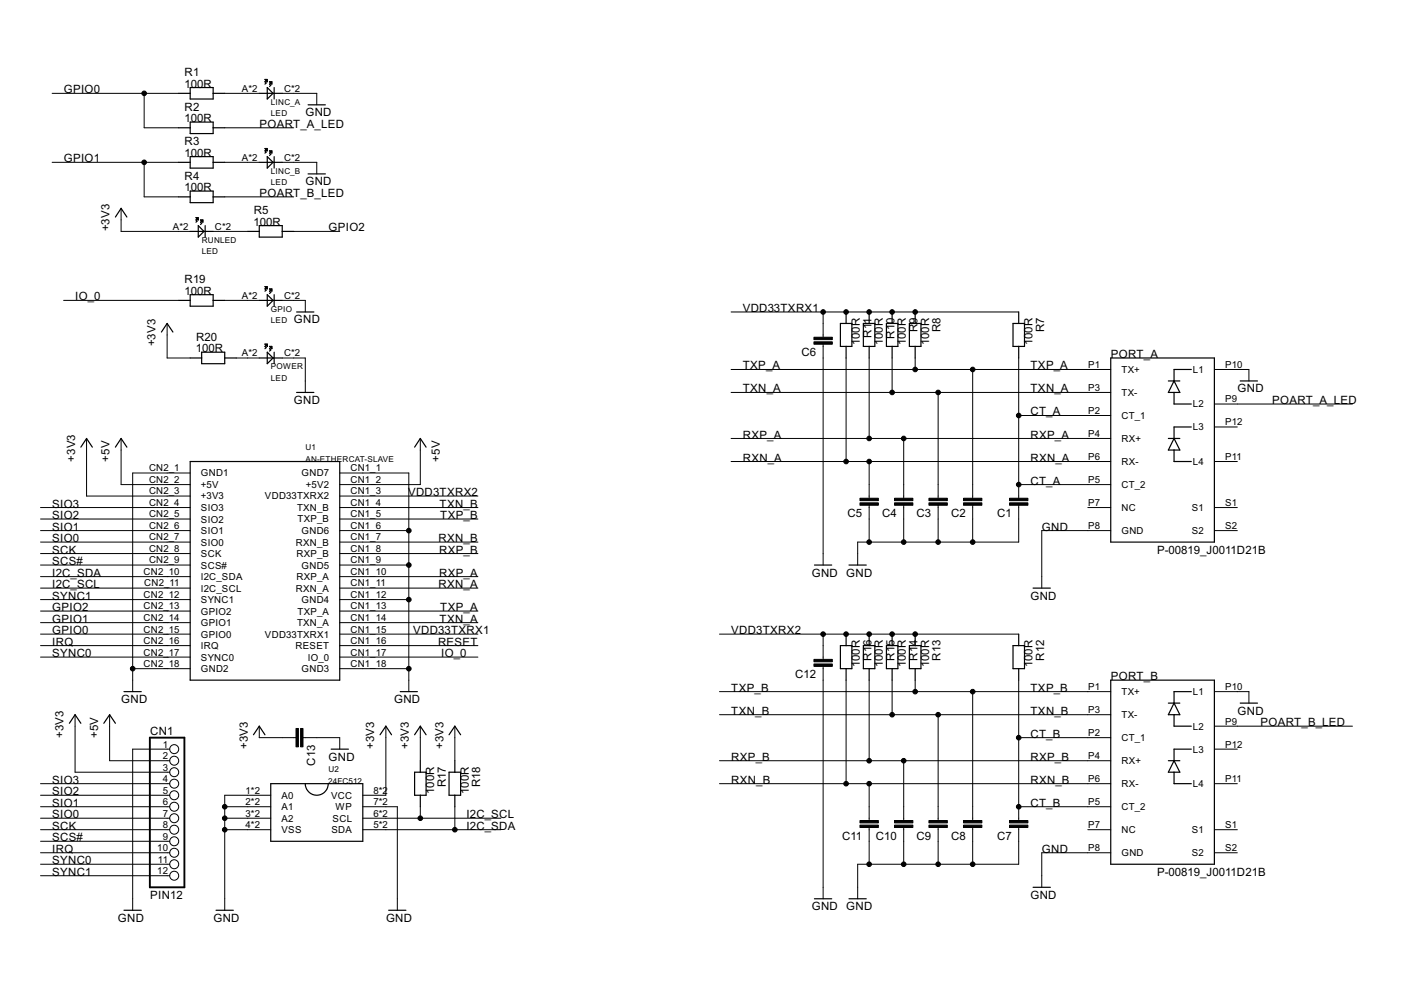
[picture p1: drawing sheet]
<svg xmlns="http://www.w3.org/2000/svg" width="297mm" height="210mm" viewBox="0 0 297 210" stroke-linecap="round" stroke-linejoin="round" font-family="sans-serif">
<g fill="none" stroke="#000" stroke-width=".25">
<path d="M37.9 19.8h2.4M40.3 18.6h4.9v2.4h-4.9zM45.2 19.8h2.4M55 19.8h4.8M56.2 16.8h.5v.5zM56.3 17h.4M56.4 17.1l-.2 .2 .2 .3-.2 .2M56.5 17.2h.2M56.7 18.6l1.2 1.2-1.2 1.2zM57.1 17.3h.5v.5zM57.2 17.4h.4M57.4 17.6l-.3 .2 .3 .3-.3 .2"/>
<path d="M57.4 17.6h.2M58.1 18.6v2.4M37.9 27.1h2.4M37.9 34.4h2.4M40.3 25.9h4.9v2.4h-4.9zM40.3 33.2h4.9v2.4h-4.9zM45.2 27.1h2.4M45.2 34.4h2.4M55 34.4h4.8M56.2 31.5h.5v.5zM56.3 31.6h.4M56.4 31.7l-.2 .3 .2 .2-.2 .3"/>
<path d="M56.5 31.9h.2M56.7 33.2l1.2 1.2-1.2 1.2zM57.1 32h.5v.5zM57.2 32.1h.4M57.4 32.2l-.3 .3 .3 .2-.3 .3M57.4 32.3h.2M58.1 33.2v2.4M65.3 22.2h3.7M65.3 36.9h3.7M24.5 46l1.2-1.8 1.2 1.8M37.9 41.7h2.4M40.3 40.5h4.9v2.5h-4.9z"/>
<path d="M40.3 49.1h4.9M41.6 46.1h.4v.5zM41.7 46.3h.3M41.8 46.4l-.2 .2 .2 .3-.2 .2M41.9 46.5h.1M42 47.8l1.2 1.3-1.2 1.2zM42.5 46.6h.5v.5zM42.6 46.7h.4M42.8 46.9l-.3 .2 .3 .2-.3 .3M42.8 46.9h.2M43.5 47.8v2.5M45.2 41.7h2.4"/>
<path d="M52.5 49.1h2.5M55 47.8h4.8v2.5h-4.8zM59.8 49.1h2.5M34.2 70.4l1.2-1.8 1.3 1.8M37.9 63.7h2.4M40.3 62.5h4.9v2.4h-4.9zM40.3 75.9h2.5M42.8 74.7h4.8v2.4h-4.8zM45.2 63.7h2.4M47.6 75.9h2.5M55 75.9h4.8M55 63.7h4.8"/>
<path d="M56.2 60.8h.5v.5zM56.2 73h.5v.4zM56.2 73h.5M56.3 60.9h.4M56.4 61l-.2 .3 .2 .2-.2 .2M56.4 73.2l-.2 .2 .2 .3-.2 .2M56.5 73.2h.2M56.6 61.1h.1M56.7 73.4h.1M56.7 62.5l1.2 1.2-1.2 1.2zM56.7 74.7l1.2 1.2-1.2 1.2zM57.1 73.4h.5v.5z"/>
<path d="M57.1 61.3h.5v.4zM57.3 61.3h.3M57.4 73.7h.2M57.4 61.5l-.3 .2 .3 .3-.3 .2M57.4 73.7l-.3 .2 .3 .3-.3 .2M57.5 61.6h.1M57.6 73.9h.1M58.1 62.5v2.4M58.1 74.7v2.4M62.9 66.1h3.6M178.2 68.6h2.4v4.8h-2.4zM179.4 66.1v2.5"/>
<path d="M179.4 73.4v2.5M183 68.6h2.5v4.8h-2.5zM184.3 66.1v2.5M184.3 73.4v2.5M187.9 68.6h2.5v4.8h-2.5zM189.1 66.1v2.5M189.1 73.4v2.5M192.8 68.6h2.5v4.8h-2.5zM194 66.1v2.5M194 73.4v2.5M214.8 68.6h2.4v4.8h-2.4zM216 66.1v2.5"/>
<path d="M216 73.4v2.5M235.5 75.9h22v39h-22zM252.6 78.3h-3.7v2.5M17.1 94.8l1.3-1.8 1.2 1.8M24.5 94.8l1.2-1.8 1.2 1.8M40.3 97.9h31.7v46.3h-31.7zM62.9 83.2h3.6M87.9 94.8l1.2-1.8 1.2 1.8M247.7 93h2.4M247.7 80.8h2.4M248.9 95.4v2.5h3.7M248.9 80.8l1.2 2.4h-2.4z"/>
<path d="M248.9 93l1.2 2.4h-2.4zM248.9 83.2v2.5h3.7M252.6 90.5h-3.7v2.5M263 80.8h3.6M172.7 119.8h3.6M180 119.8h3.7M178.2 136.9h2.4v4.9h-2.4zM179.4 134.5v2.4M183 136.9h2.5v4.9h-2.5zM184.3 134.5v2.4M187.9 136.9h2.5v4.9h-2.5zM189.1 134.5v2.4"/>
<path d="M192.8 136.9h2.5v4.9h-2.5zM194 134.5v2.4M214.8 136.9h2.4v4.9h-2.4zM216 134.5v2.4M219 124.7h3.7M14.7 153.4l1.2-1.9 1.2 1.9M22 153.4l1.2-1.9 1.3 1.9M26.3 146.6h3.7M53.7 155.8l1.3-1.8 1.2 1.8M70.2 158.8h3.7M80.6 155.8l1.2-1.8 1.2 1.8M84.9 146.6h3.6"/>
<path d="M87.9 155.8l1.2-1.8 1.2 1.8M95.2 155.8l1.2-1.8 1.3 1.8M179.4 141.8v2.4M184.3 141.8v2.4M189.1 141.8v2.4M194 141.8v2.4M216 141.8v2.4M235.5 144.2h22v39h-22zM247.7 149.1h2.4M248.9 151.5v2.5h3.7M248.9 149.1l1.2 2.4h-2.4zM252.6 146.6h-3.7v2.5"/>
<path d="M252.6 158.8h-3.7v2.5M263 149.1h3.6M57.4 166.2h19.5v12.2h-19.5zM64.7 166.2a2.43 2.43 0 0 0 2.5 2.4 2.43 2.43 0 0 0 2.4-2.4M87.9 163.7h2.4v4.9h-2.4zM89.1 161.3v2.4M89.1 168.6v2.4M95.2 163.7h2.5v4.9h-2.5zM96.4 161.3v2.4M96.4 168.6v2.4M247.7 161.3h2.4M248.9 163.7v2.5h3.7"/>
<path d="M248.9 161.3l1.2 2.4h-2.4zM26.3 193h3.7M45.8 193h3.7M82.4 193h3.7M172.7 190.6h3.6M180 190.6h3.7M219 188.1h3.7"/>
</g>
<g fill="none" stroke="#000" stroke-width=".21">
<path d="M11 19.8h26.9M30.6 19.8v7.3h7.3M47.6 19.8h7.4M59.8 19.8h7.4v2.4M11 34.4h26.9M30.6 34.4v7.3h7.3M47.6 34.4h7.4M47.6 27.1h14.7M59.8 34.4h7.4v2.5M25.7 44.2v4.9h14.6M45.2 49.1h7.3M47.6 41.7h14.7"/>
<path d="M62.3 49.1h9.7M13.5 63.7h24.4M35.4 68.6v7.3h4.9M47.6 63.7h7.4M50.1 75.9h4.9M59.8 63.7h4.9v2.4M59.8 75.9h4.9v7.3M155 78.3h80.5M155 66.1h61M174.5 66.1v5.4M174.5 73v46.8M179.4 75.9v22"/>
<path d="M184.3 75.9v17.1M189.1 75.9v7.3M194 75.9v2.4M206.2 78.3v27.4M216 75.9v29.8M257.5 78.3h7.3v2.5M18.4 93v12.2h21.9M25.7 93v9.7h14.6M89.1 93v9.7h-17.1M155 97.9h80.5M155 83.2h80.5M155 93h80.5"/>
<path d="M184.3 97.9v7.8M191.6 93v12.7M198.9 83.2v22.5M216 88.1h19.5M257.5 85.7h29.2M257.5 90.5h4.8M257.5 97.9h4.8M8.6 107.6h31.7M8.6 110h31.7M8.6 112.5h31.7M8.6 114.9h31.7M8.6 117.4h31.7"/>
<path d="M8.6 119.8h31.7M40.3 100.3h-12.2v46.3M72 100.3h14.7v46.3M72 105.2h29.3M72 107.6h29.3M72 110h29.3M72 112.5h14.7M72 114.9h29.3M72 117.4h29.3M72 119.8h14.7M184.3 107.1v7.8M191.6 107.1v7.8"/>
<path d="M198.9 107.1v7.8M206.2 107.1v7.8M216 107.1v7.8h-34.2v4.9M216 102.7h19.5M230.6 107.6h4.9M235.5 112.5h-14.6v12.2M257.5 107.6h4.8M257.5 112.5h4.8M8.6 122.3h31.7M8.6 124.7h31.7M8.6 129.6h31.7M8.6 127.1h31.7"/>
<path d="M8.6 132h31.7M8.6 134.5h31.7M8.6 136.9h31.7M8.6 139.3h31.7M72 122.3h29.3M72 124.7h29.3M72 129.6h29.3M72 127.1h14.7M72 132h29.3M72 134.5h29.3M72 136.9h29.3M72 139.3h29.3"/>
<path d="M152.5 134.5h63.5M174.5 134.5v5.3M15.9 151.5v12.2h20.1M23.2 151.5v9.8h12.8M28.1 141.8h12.2M36 158.8h-7.9v34.2M55 154v2.4h7.8M64.2 156.4h7.8v2.4M72 141.8h14.7M81.8 154v14.6h-4.9M89.1 154v7.3M96.4 154v7.3"/>
<path d="M152.5 146.6h83M152.5 151.5h83M174.5 141.3v49.3M179.4 144.2v22M184.3 144.2v17.1M189.1 144.2v7.3M194 144.2v2.4M198.9 151.5v22.5M206.2 146.6v27.4M216 156.4h19.5M216 144.2v29.8M257.5 146.6h7.3v2.5"/>
<path d="M257.5 154h29.2M257.5 158.8h4.8M8.6 166.2h27.4M8.6 171h27.4M8.6 175.9h27.4M8.6 168.6h27.4M8.6 173.5h27.4M8.6 178.4h27.4M47.6 171h9.8M47.6 175.9h9.8M47.6 173.5h9.8M57.4 168.6h-9.8v24.4"/>
<path d="M76.9 171h7.3v22M76.9 175.9h29.3M76.9 173.5h29.3M89.1 171v2.5M96.4 171v4.9M152.5 166.2h83M152.5 161.3h83M184.3 166.2v7.8M184.3 175.4v7.8M191.6 161.3v12.7M191.6 175.4v7.8M198.9 175.4v7.8"/>
<path d="M206.2 175.4v7.8M216 175.4v7.8h-34.2v7.4M216 171h19.5M230.6 175.9h4.9M257.5 166.2h4.8M257.5 175.9h4.8M8.6 180.8h27.4M8.6 183.2h27.4M8.6 185.7h27.4M235.5 180.8h-14.6v7.3M257.5 180.8h4.8"/>
<circle cx="36.9" cy="158.8" r=".95"/>
<circle cx="36.9" cy="166.2" r=".95"/>
<circle cx="36.9" cy="161.3" r=".95"/>
<circle cx="36.9" cy="168.6" r=".95"/>
<circle cx="36.9" cy="163.7" r=".95"/>
<circle cx="36.9" cy="171" r=".95"/>
<circle cx="36.9" cy="173.5" r=".95"/>
<circle cx="36.9" cy="175.9" r=".95"/>
<circle cx="36.9" cy="178.4" r=".95"/>
<circle cx="36.9" cy="183.2" r=".95"/>
<circle cx="36.9" cy="180.8" r=".95"/>
<circle cx="36.9" cy="185.7" r=".95"/>
</g>
<g fill="#000" stroke="#000" stroke-width=".21">
<path d="M172.6 71.5h3.9v.5h-3.9zM172.6 72.5h3.9v.5h-3.9zM182.3 105.6h3.9v.6h-3.9zM182.3 106.6h3.9v.5h-3.9zM189.7 105.6h3.8v.6h-3.8zM189.7 106.6h3.8v.5h-3.8zM197 105.6h3.9v.6h-3.9zM197 106.6h3.9v.5h-3.9zM204.3 105.6h3.9v.6h-3.9zM204.3 106.6h3.9v.5h-3.9zM214 105.6h3.9v.6h-3.9zM214 106.6h3.9v.5h-3.9z"/>
<path d="M172.6 139.8h3.9v.5h-3.9zM62.8 154.5h.5v3.8h-.5zM63.7 154.5h.5v3.8h-.5zM172.6 140.8h3.9v.5h-3.9zM182.3 174h3.9v.5h-3.9zM182.3 174.9h3.9v.6h-3.9zM189.7 174h3.8v.5h-3.8zM189.7 174.9h3.8v.6h-3.8zM197 174h3.9v.5h-3.9zM197 174.9h3.9v.6h-3.9zM204.3 174h3.9v.5h-3.9zM204.3 174.9h3.9v.6h-3.9z"/>
<path d="M214 174h3.9v.5h-3.9zM214 174.9h3.9v.6h-3.9z"/>
</g>
<path d="M31.8 156.4h7.3v31.7h-7.3z" fill="none" stroke="#000" stroke-width=".4"/>
<g fill="#000" stroke="#000" stroke-width=".21">
<circle cx="30.6" cy="19.8" r=".49"/>
<circle cx="30.6" cy="34.4" r=".49"/>
<circle cx="174.5" cy="66.1" r=".49"/>
<circle cx="179.4" cy="66.1" r=".49"/>
<circle cx="184.3" cy="66.1" r=".49"/>
<circle cx="189.1" cy="66.1" r=".49"/>
<circle cx="194" cy="78.3" r=".49"/>
<circle cx="194" cy="66.1" r=".49"/>
<circle cx="206.2" cy="78.3" r=".49"/>
<circle cx="179.4" cy="97.9" r=".49"/>
<circle cx="184.3" cy="93" r=".49"/>
<circle cx="184.3" cy="97.9" r=".49"/>
<circle cx="189.1" cy="83.2" r=".49"/>
<circle cx="191.6" cy="93" r=".49"/>
<circle cx="198.9" cy="83.2" r=".49"/>
<circle cx="216" cy="88.1" r=".49"/>
<circle cx="86.7" cy="112.5" r=".49"/>
<circle cx="86.7" cy="119.8" r=".49"/>
<circle cx="184.3" cy="114.9" r=".49"/>
<circle cx="191.6" cy="114.9" r=".49"/>
<circle cx="198.9" cy="114.9" r=".49"/>
<circle cx="206.2" cy="114.9" r=".49"/>
<circle cx="216" cy="102.7" r=".49"/>
<circle cx="86.7" cy="127.1" r=".49"/>
<circle cx="174.5" cy="134.5" r=".49"/>
<circle cx="179.4" cy="134.5" r=".49"/>
<circle cx="184.3" cy="134.5" r=".49"/>
<circle cx="189.1" cy="134.5" r=".49"/>
<circle cx="194" cy="134.5" r=".49"/>
<circle cx="28.1" cy="141.8" r=".49"/>
<circle cx="86.7" cy="141.8" r=".49"/>
<circle cx="189.1" cy="151.5" r=".49"/>
<circle cx="194" cy="146.6" r=".49"/>
<circle cx="198.9" cy="151.5" r=".49"/>
<circle cx="206.2" cy="146.6" r=".49"/>
<circle cx="216" cy="156.4" r=".49"/>
<circle cx="47.6" cy="171" r=".49"/>
<circle cx="47.6" cy="173.5" r=".49"/>
<circle cx="47.6" cy="175.9" r=".49"/>
<circle cx="89.1" cy="173.5" r=".49"/>
<circle cx="96.4" cy="175.9" r=".49"/>
<circle cx="179.4" cy="166.2" r=".49"/>
<circle cx="184.3" cy="166.2" r=".49"/>
<circle cx="184.3" cy="161.3" r=".49"/>
<circle cx="191.6" cy="161.3" r=".49"/>
<circle cx="216" cy="171" r=".49"/>
<circle cx="184.3" cy="183.2" r=".49"/>
<circle cx="191.6" cy="183.2" r=".49"/>
<circle cx="198.9" cy="183.2" r=".49"/>
<circle cx="206.2" cy="183.2" r=".49"/>
</g>
<g font-size="2.7">
<text x="39.1" y="16.1">R1</text>
<text x="13.5" y="19.8">GPIO0</text>
<text x="39.1" y="18.6">100R</text>
<text x="39.1" y="23.4">R2</text>
<text x="39.1" y="25.9">100R</text>
<text x="55" y="27.1">POART_A_LED</text>
<text x="64.8" y="24.7">GND</text>
<text x="13.5" y="34.4">GPIO1</text>
<text x="39.1" y="33.2">100R</text>
<text x="39.1" y="30.8">R3</text>
<text x="39.1" y="40.5">100R</text>
<text x="39.1" y="38.1">R4</text>
<text x="55" y="41.7">POART_B_LED</text>
<text x="64.8" y="39.3">GND</text>
<text x="53.7" y="47.8">100R</text>
<text x="53.8" y="45.4">R5</text>
<text x="23.2" y="49.1" transform="rotate(-90 23.2 49.1)">+3V3</text>
<text x="69.6" y="49.1">GPIO2</text>
<text x="16" y="63.7">IO_0</text>
<text x="39.1" y="62.5">100R</text>
<text x="39.1" y="60">R19</text>
<text x="62.3" y="68.6">GND</text>
<text x="157.5" y="66.1">VDD33TXRX1</text>
<text x="184.8" y="71.6" transform="rotate(-90 184.8 71.6)">R11</text>
<text x="189.6" y="71.8" transform="rotate(-90 189.6 71.8)">R10</text>
<text x="194.5" y="70.5" transform="rotate(-90 194.5 70.5)">R9</text>
<text x="199.4" y="70.5" transform="rotate(-90 199.4 70.5)">R8</text>
<text x="221.4" y="70.5" transform="rotate(-90 221.4 70.5)">R7</text>
<text x="33" y="73.5" transform="rotate(-90 33 73.5)">+3V3</text>
<text x="41.5" y="74.7">100R</text>
<text x="41.6" y="72.2">R20</text>
<text x="169.9" y="75.5">C6</text>
<text x="182.3" y="73.2" transform="rotate(-90 182.3 73.2)">100R</text>
<text x="187.2" y="73.2" transform="rotate(-90 187.2 73.2)">100R</text>
<text x="192.1" y="73.2" transform="rotate(-90 192.1 73.2)">100R</text>
<text x="197" y="73.2" transform="rotate(-90 197 73.2)">100R</text>
<text x="218.9" y="73.2" transform="rotate(-90 218.9 73.2)">100R</text>
<text x="235.6" y="75.9">PORT_A</text>
<text x="157.5" y="78.3">TXP_A</text>
<text x="157.5" y="83.2">TXN_A</text>
<text x="218.5" y="78.3">TXP_A</text>
<text x="218.5" y="83.2">TXN_A</text>
<text x="262.4" y="83.2">GND</text>
<text x="62.3" y="85.7">GND</text>
<text x="218.5" y="88.1">CT_A</text>
<text x="269.7" y="85.7">POART_A_LED</text>
<text x="157.5" y="93">RXP_A</text>
<text x="218.5" y="93">RXP_A</text>
<text x="15.9" y="97.9" transform="rotate(-90 15.9 97.9)">+3V3</text>
<text x="23.2" y="97.9" transform="rotate(-90 23.2 97.9)">+5V</text>
<text x="93.3" y="97.9" transform="rotate(-90 93.3 97.9)">+5V</text>
<text x="157.5" y="97.9">RXN_A</text>
<text x="218.5" y="97.9">RXN_A</text>
<text x="11.1" y="107.6">SIO3</text>
<text x="86.5" y="105.2">VDD3TXRX2</text>
<text x="93.2" y="107.6">TXN_B</text>
<text x="218.5" y="102.7">CT_A</text>
<text x="11.1" y="112.5">SIO1</text>
<text x="11.1" y="110.1">SIO2</text>
<text x="93.3" y="110.1">TXP_B</text>
<text x="179.7" y="109.7">C5</text>
<text x="187" y="109.7">C4</text>
<text x="194.3" y="109.7">C3</text>
<text x="201.7" y="109.7">C2</text>
<text x="211.4" y="109.7">C1</text>
<text x="220.9" y="112.5">GND</text>
<text x="11.1" y="114.9">SIO0</text>
<text x="11.1" y="119.8">SCS#</text>
<text x="11.1" y="117.4">SCK</text>
<text x="93" y="114.9">RXN_B</text>
<text x="93.1" y="117.4">RXP_B</text>
<text x="245.3" y="117.4">P-00819_J0011D21B</text>
<text x="11.1" y="124.7">I2C_SCL</text>
<text x="11.1" y="122.2">I2C_SDA</text>
<text x="93" y="124.7">RXN_A</text>
<text x="93.1" y="122.2">RXP_A</text>
<text x="172.1" y="122.2">GND GND</text>
<text x="11.1" y="129.6">GPIO2</text>
<text x="11.1" y="127.1">SYNC1</text>
<text x="93.3" y="129.6">TXP_A</text>
<text x="218.5" y="127.1">GND</text>
<text x="11.1" y="134.4">GPIO0</text>
<text x="11.1" y="132">GPIO1</text>
<text x="11.1" y="136.9">IRQ</text>
<text x="87.6" y="134.4">VDD33TXRX1</text>
<text x="92.9" y="136.9">RESET</text>
<text x="93.2" y="132">TXN_A</text>
<text x="155" y="134.4">VDD3TXRX2</text>
<text x="11.1" y="139.3">SYNC0</text>
<text x="93.5" y="139.3">IO_0</text>
<text x="168.6" y="143.8">C12</text>
<text x="182.3" y="141.5" transform="rotate(-90 182.3 141.5)">100R</text>
<text x="184.8" y="140.1" transform="rotate(-90 184.8 140.1)">R16</text>
<text x="187.2" y="141.5" transform="rotate(-90 187.2 141.5)">100R</text>
<text x="189.6" y="140.1" transform="rotate(-90 189.6 140.1)">R15</text>
<text x="192.1" y="141.5" transform="rotate(-90 192.1 141.5)">100R</text>
<text x="194.5" y="140.1" transform="rotate(-90 194.5 140.1)">R14</text>
<text x="197" y="141.5" transform="rotate(-90 197 141.5)">100R</text>
<text x="199.4" y="140.1" transform="rotate(-90 199.4 140.1)">R13</text>
<text x="218.9" y="141.5" transform="rotate(-90 218.9 141.5)">100R</text>
<text x="221.4" y="140.1" transform="rotate(-90 221.4 140.1)">R12</text>
<text x="25.7" y="149.1">GND</text>
<text x="83.6" y="149.1">GND</text>
<text x="155" y="146.6">TXP_B</text>
<text x="218.5" y="146.6">TXP_B</text>
<text x="235.6" y="144.2">PORT_B</text>
<text x="31.8" y="155.8">CN1</text>
<text x="155" y="151.5">TXN_B</text>
<text x="218.5" y="151.5">TXN_B</text>
<text x="262.4" y="151.5">GND</text>
<text x="267.3" y="154">POART_B_LED</text>
<text x="13.5" y="156.4" transform="rotate(-90 13.5 156.4)">+3V3</text>
<text x="20.8" y="156.4" transform="rotate(-90 20.8 156.4)">+5V</text>
<text x="52.5" y="158.8" transform="rotate(-90 52.5 158.8)">+3V3</text>
<text x="69.6" y="161.3">GND</text>
<text x="79.4" y="158.8" transform="rotate(-90 79.4 158.8)">+3V3</text>
<text x="86.7" y="158.8" transform="rotate(-90 86.7 158.8)">+3V3</text>
<text x="94" y="158.8" transform="rotate(-90 94 158.8)">+3V3</text>
<text x="155" y="161.3">RXP_B</text>
<text x="218.5" y="161.3">RXP_B</text>
<text x="218.5" y="156.4">CT_B</text>
<text x="11.1" y="166.2">SIO3</text>
<text x="66.8" y="162.3" transform="rotate(-90 66.8 162.3)">C13</text>
<text x="94.5" y="166.9" transform="rotate(-90 94.5 166.9)">R17</text>
<text x="101.8" y="166.9" transform="rotate(-90 101.8 166.9)">R18</text>
<text x="155" y="166.2">RXN_B</text>
<text x="218.5" y="166.2">RXN_B</text>
<text x="11.1" y="173.5">SIO0</text>
<text x="11.1" y="171">SIO1</text>
<text x="11.1" y="168.6">SIO2</text>
<text x="92.1" y="168.3" transform="rotate(-90 92.1 168.3)">100R</text>
<text x="98.9" y="173.5">I2C_SCL</text>
<text x="99.4" y="168.3" transform="rotate(-90 99.4 168.3)">100R</text>
<text x="218.5" y="171">CT_B</text>
<text x="11.1" y="178.4">SCS#</text>
<text x="11.1" y="175.9">SCK</text>
<text x="98.9" y="175.9">I2C_SDA</text>
<text x="178.5" y="178">C11</text>
<text x="185.7" y="178">C10</text>
<text x="194.3" y="178">C9</text>
<text x="201.7" y="178">C8</text>
<text x="211.4" y="178">C7</text>
<text x="11.1" y="180.8">IRQ</text>
<text x="11.1" y="183.2">SYNC0</text>
<text x="11.1" y="185.7">SYNC1</text>
<text x="220.9" y="180.8">GND</text>
<text x="245.3" y="185.7">P-00819_J0011D21B</text>
<text x="31.8" y="190.6">PIN12</text>
<text x="218.5" y="190.6">GND</text>
<text x="25" y="195.4">GND</text>
<text x="45.2" y="195.4">GND</text>
<text x="81.8" y="195.4">GND</text>
<text x="172.1" y="193">GND GND</text>
</g>
<g font-size="2.3">
<text x="51.3" y="19.4">A*2</text>
<text x="60.2" y="19.4">C*2</text>
<text x="51.3" y="34.1">A*2</text>
<text x="60.2" y="34.1">C*2</text>
<text x="36.6" y="48.7">A*2</text>
<text x="45.6" y="48.7">C*2</text>
<text x="51.3" y="63.4">A*2</text>
<text x="60.2" y="63.4">C*2</text>
<text x="51.3" y="75.6">A*2</text>
<text x="60.2" y="75.6">C*2</text>
<text x="230.7" y="78">P1</text>
<text x="259.8" y="78">P10</text>
<text x="230.7" y="82.9">P3</text>
<text x="237.8" y="79.1">TX+</text>
<text x="237.8" y="83.9">TX-</text>
<text x="252.9" y="79.1">L1</text>
<text x="230.7" y="87.8">P2</text>
<text x="237.8" y="88.8">CT_1</text>
<text x="252.9" y="86.4">L2</text>
<text x="259.8" y="85.3">P9</text>
<text x="230.7" y="92.6">P4</text>
<text x="237.8" y="93.7">RX+</text>
<text x="252.9" y="91.3">L3</text>
<text x="259.8" y="90.2">P12</text>
<text x="31.6" y="100">CN2_1</text>
<text x="42.6" y="101">GND1</text>
<text x="63.9" y="101">GND7</text>
<text x="74.3" y="100">CN1_1</text>
<text x="230.7" y="97.5">P6</text>
<text x="237.8" y="98.6">RX-</text>
<text x="252.9" y="98.6">L4</text>
<text x="259.8" y="97.5">P11</text>
<text x="31.6" y="102.4">CN2_2</text>
<text x="31.6" y="104.8">CN2_3</text>
<text x="31.6" y="107.3">CN2_4</text>
<text x="42.6" y="103.5">+5V</text>
<text x="42.6" y="105.9">+3V3</text>
<text x="56.2" y="105.9">VDD33TXRX2</text>
<text x="64.9" y="103.5">+5V2</text>
<text x="74.3" y="102.4">CN1_2</text>
<text x="74.3" y="104.8">CN1_3</text>
<text x="74.3" y="107.3">CN1_4</text>
<text x="230.7" y="102.4">P5</text>
<text x="230.7" y="107.3">P7</text>
<text x="237.8" y="103.5">CT_2</text>
<text x="259.8" y="107.3">S1</text>
<text x="31.6" y="109.7">CN2_5</text>
<text x="31.6" y="112.1">CN2_6</text>
<text x="42.6" y="108.3">SIO3</text>
<text x="42.6" y="110.8">SIO2</text>
<text x="42.6" y="113.2">SIO1</text>
<text x="63" y="108.3">TXN_B</text>
<text x="63.1" y="110.8">TXP_B</text>
<text x="63.9" y="113.2">GND6</text>
<text x="74.3" y="109.7">CN1_5</text>
<text x="74.3" y="112.1">CN1_6</text>
<text x="230.7" y="112.1">P8</text>
<text x="237.8" y="108.3">NC</text>
<text x="237.8" y="113.2">GND</text>
<text x="252.7" y="108.3">S1</text>
<text x="252.7" y="113.2">S2</text>
<text x="259.8" y="112.1">S2</text>
<text x="31.6" y="114.6">CN2_7</text>
<text x="31.6" y="117">CN2_8</text>
<text x="31.6" y="119.5">CN2_9</text>
<text x="42.6" y="115.7">SIO0</text>
<text x="42.6" y="118.1">SCK</text>
<text x="62.7" y="115.7">RXN_B</text>
<text x="62.8" y="118.1">RXP_B</text>
<text x="74.3" y="114.6">CN1_7</text>
<text x="74.3" y="117">CN1_8</text>
<text x="74.3" y="119.5">CN1_9</text>
<text x="30.4" y="121.9">CN2_10</text>
<text x="30.6" y="124.3">CN2_11</text>
<text x="42.6" y="120.5">SCS#</text>
<text x="42.6" y="123">I2C_SDA</text>
<text x="42.6" y="125.4">I2C_SCL</text>
<text x="62.7" y="125.4">RXN_A</text>
<text x="62.8" y="123">RXP_A</text>
<text x="63.9" y="120.5">GND5</text>
<text x="74.3" y="121.9">CN1_10</text>
<text x="74.3" y="124.3">CN1_11</text>
<text x="30.4" y="129.2">CN2_13</text>
<text x="30.4" y="126.8">CN2_12</text>
<text x="30.4" y="131.7">CN2_14</text>
<text x="42.6" y="130.3">GPIO2</text>
<text x="42.6" y="127.9">SYNC1</text>
<text x="63.1" y="130.3">TXP_A</text>
<text x="63.9" y="127.9">GND4</text>
<text x="74.3" y="126.8">CN1_12</text>
<text x="74.3" y="129.2">CN1_13</text>
<text x="74.3" y="131.7">CN1_14</text>
<text x="30.4" y="134.1">CN2_15</text>
<text x="30.4" y="136.5">CN2_16</text>
<text x="42.6" y="132.7">GPIO1</text>
<text x="42.6" y="135.2">GPIO0</text>
<text x="42.6" y="137.6">IRQ</text>
<text x="56.2" y="135.2">VDD33TXRX1</text>
<text x="62.7" y="137.6">RESET</text>
<text x="63" y="132.7">TXN_A</text>
<text x="74.3" y="134.1">CN1_15</text>
<text x="74.3" y="136.5">CN1_16</text>
<text x="30.4" y="139">CN2_17</text>
<text x="30.4" y="141.4">CN2_18</text>
<text x="42.6" y="140.1">SYNC0</text>
<text x="42.6" y="142.5">GND2</text>
<text x="63.9" y="142.5">GND3</text>
<text x="65.3" y="140.1">IO_0</text>
<text x="74.3" y="139">CN1_17</text>
<text x="74.3" y="141.4">CN1_18</text>
<text x="230.7" y="146.3">P1</text>
<text x="237.8" y="147.4">TX+</text>
<text x="252.9" y="147.4">L1</text>
<text x="259.8" y="146.3">P10</text>
<text x="230.7" y="151.2">P3</text>
<text x="237.8" y="152.3">TX-</text>
<text x="252.9" y="154.7">L2</text>
<text x="259.8" y="153.6">P9</text>
<text x="34.5" y="158.5">1</text>
<text x="34.5" y="160.9">2</text>
<text x="230.7" y="156.1">P2</text>
<text x="230.7" y="160.9">P4</text>
<text x="237.8" y="157.1">CT_1</text>
<text x="252.9" y="159.6">L3</text>
<text x="259.8" y="158.5">P12</text>
<text x="34.5" y="163.4">3</text>
<text x="34.5" y="165.8">4</text>
<text x="230.7" y="165.8">P6</text>
<text x="237.8" y="162">RX+</text>
<text x="237.8" y="166.9">RX-</text>
<text x="252.9" y="166.9">L4</text>
<text x="259.8" y="165.8">P11</text>
<text x="34.5" y="168.3">5</text>
<text x="34.5" y="170.7">6</text>
<text x="34.5" y="173.1">7</text>
<text x="52.1" y="168.3">1*2</text>
<text x="52.1" y="170.7">2*2</text>
<text x="52.1" y="173.1">3*2</text>
<text x="59.7" y="169.3">A0</text>
<text x="59.7" y="171.8">A1</text>
<text x="70.2" y="169.3">VCC</text>
<text x="71.2" y="171.8">WP</text>
<text x="79.2" y="168.3">8*2</text>
<text x="79.2" y="170.7">7*2</text>
<text x="79.2" y="173.1">6*2</text>
<text x="230.7" y="170.7">P5</text>
<text x="237.8" y="171.8">CT_2</text>
<text x="34.5" y="175.6">8</text>
<text x="34.5" y="178">9</text>
<text x="52.1" y="175.6">4*2</text>
<text x="59.7" y="174.2">A2</text>
<text x="59.7" y="176.7">VSS</text>
<text x="70.3" y="176.7">SDA</text>
<text x="70.5" y="174.2">SCL</text>
<text x="79.2" y="175.6">5*2</text>
<text x="230.7" y="175.6">P7</text>
<text x="237.8" y="176.7">NC</text>
<text x="252.7" y="176.7">S1</text>
<text x="259.8" y="175.6">S1</text>
<text x="33.4" y="180.5">10</text>
<text x="33.4" y="185.3">12</text>
<text x="33.5" y="182.9">11</text>
<text x="230.7" y="180.5">P8</text>
<text x="237.8" y="181.5">GND</text>
<text x="252.7" y="181.5">S2</text>
<text x="259.8" y="180.5">S2</text>
</g>
<g font-size="1.9">
<text x="57.4" y="22.2">LINC_A</text>
<text x="57.4" y="24.7">LED</text>
<text x="57.4" y="39.3">LED</text>
<text x="57.4" y="36.9">LINC_B</text>
<text x="42.8" y="53.9">LED</text>
<text x="42.8" y="51.5">RUNLED</text>
<text x="57.4" y="68.6">LED</text>
<text x="57.4" y="66.1">GPIO</text>
<text x="57.4" y="80.8">LED</text>
<text x="57.4" y="78.3">POWER</text>
<text x="64.7" y="95.4">U1</text>
<text x="64.7" y="97.9">AN-ETHE</text>
<text x="72.6" y="97.9">RCAT-SLAVE</text>
<text x="69.6" y="166.2">24FC512</text>
<text x="69.6" y="163.7">U2</text>
</g>
</svg>
